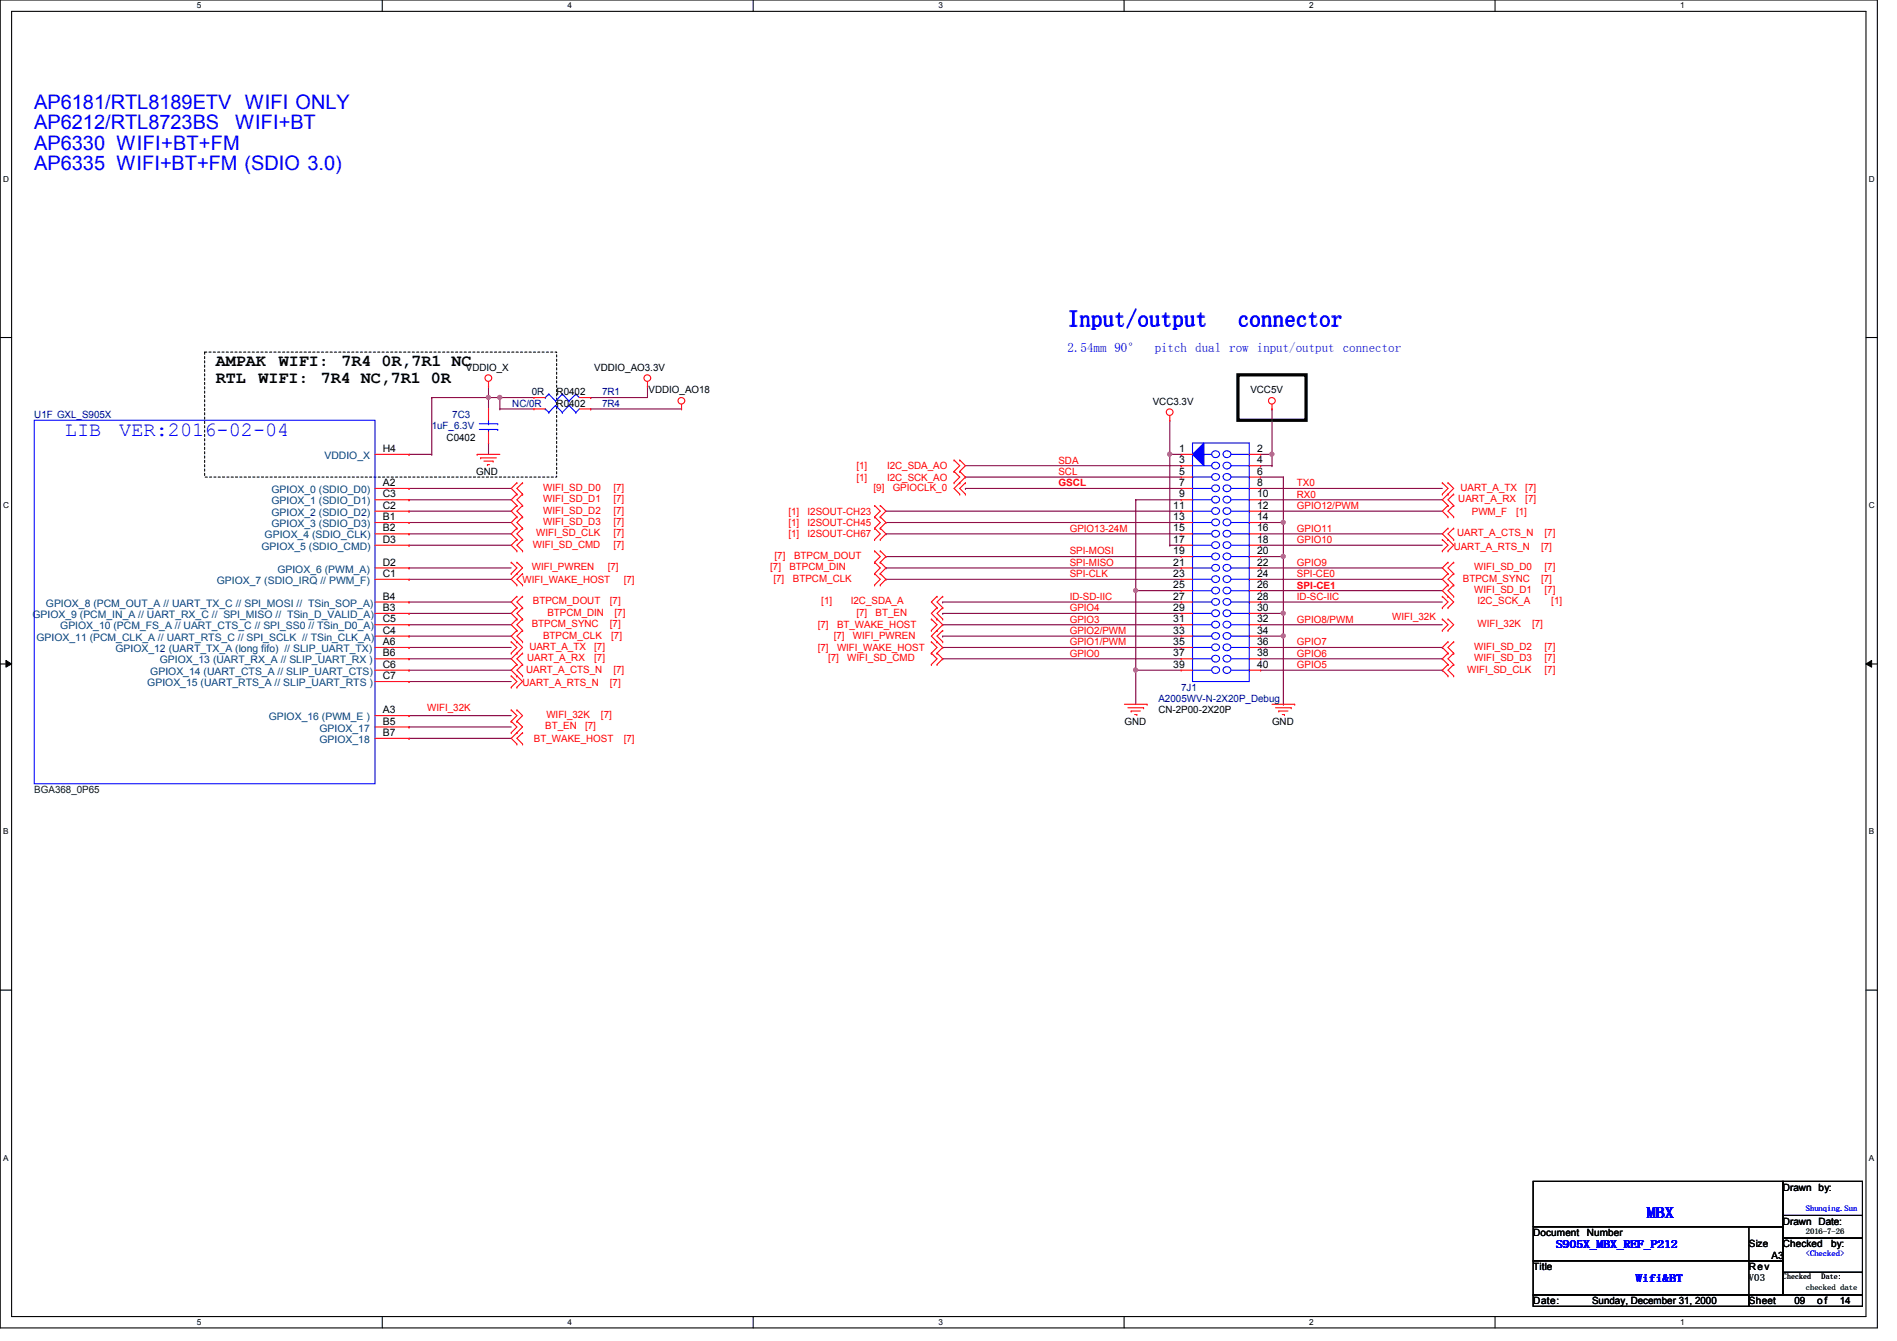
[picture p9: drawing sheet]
<svg xmlns="http://www.w3.org/2000/svg" width="297mm" height="210mm" viewBox="0 0 297 210" stroke-linecap="round" stroke-linejoin="round" font-family="sans-serif">
<path d="M0 0h294v207.9h-294zM1.8 1.8h290.4v204.3h-290.4z" fill="none" stroke="#000" stroke-width=".17"/>
<g fill="#fff">
<path d="M30.8 .2h.7v1.4h-.7z"/>
<path d="M30.8 206.2h.7v1.4h-.7z"/>
</g>
<path d="M59.9 0v1.8M59.9 206.1v1.8" fill="none" stroke="#000" stroke-width=".17"/>
<g fill="#fff">
<path d="M88.9 .2h.6v1.4h-.6z"/>
<path d="M88.9 206.2h.6v1.4h-.6z"/>
</g>
<path d="M117.9 0v1.8M117.9 206.1v1.8" fill="none" stroke="#000" stroke-width=".17"/>
<g fill="#fff">
<path d="M146.9 .2h.7v1.4h-.7z"/>
<path d="M146.9 206.2h.7v1.4h-.7z"/>
</g>
<path d="M176 0v1.8M176 206.1v1.8" fill="none" stroke="#000" stroke-width=".17"/>
<g fill="#fff">
<path d="M205 .2h.7v1.4h-.7z"/>
<path d="M205 206.2h.7v1.4h-.7z"/>
</g>
<path d="M234.1 0v1.8M234.1 206.1v1.8" fill="none" stroke="#000" stroke-width=".17"/>
<g fill="#fff">
<path d="M263.1 .2h.7v1.4h-.7z"/>
<path d="M263.1 206.2h.7v1.4h-.7z"/>
<path d="M.5 27.3h.9v1.4h-.9z"/>
<path d="M292.6 27.3h.9v1.4h-.9z"/>
<path d="M.5 78.4h.9v1.4h-.9z"/>
<path d="M292.6 78.4h.9v1.4h-.9z"/>
</g>
<path d="M0 52.8h1.8M292.2 52.8h1.8" fill="none" stroke="#000" stroke-width=".17"/>
<g fill="#fff">
<path d="M.5 129.5h.8v1.4h-.8z"/>
<path d="M292.6 129.5h.9v1.4h-.9z"/>
</g>
<path d="M0 103.9h1.8M292.2 103.9h1.8" fill="none" stroke="#000" stroke-width=".17"/>
<path d="M.9 103.4l.9 .5-.9 .5zM292.2 103.9l.9-.5v1z" fill="#000"/>
<path d="M.9 103.4l.9 .5-.9 .5zM292.2 103.9l.9-.5v1z" fill="none" stroke="#000" stroke-width=".16"/>
<g fill="#fff">
<path d="M.5 180.5h.8v1.4h-.8z"/>
<path d="M292.6 180.5h.9v1.4h-.9z"/>
</g>
<path d="M0 155h1.8M292.2 155h1.8" fill="none" stroke="#000" stroke-width=".17"/>
<path d="M32 55.1h55.2v19.6h-55.2z" fill="none" stroke="#000" stroke-width=".17" stroke-dasharray=".3 .3"/>
<path d="M193.8 58.7h10.7v7.1h-10.7z" fill="none" stroke="#000" stroke-width=".51"/>
<path d="M76.5 62.2h.1M76.5 62.2v1.8M92.5 64h.1M92.5 64h14.2" fill="none" stroke="#800040" stroke-width=".17"/>
<circle cx="76.5" cy="62.2" r=".32" fill="#f0f"/>
<circle cx="76.5" cy="62.2" r=".32" fill="none" stroke="#f0f" stroke-width=".17"/>
<path d="M76.5 69.3h.1M76.5 69.3v1.8M78.3 62.2h.1M78.3 64h.1M78.3 62.2h5.3M78.3 64h5.3M78.3 62.2v1.8" fill="none" stroke="#800040" stroke-width=".17"/>
<circle cx="78.2" cy="62.2" r=".32" fill="#f0f"/>
<circle cx="78.2" cy="62.2" r=".32" fill="none" stroke="#f0f" stroke-width=".17"/>
<g fill="none" stroke="#800040" stroke-width=".17">
<path d="M64 71.1h.1M64 78.2h.1M64 76.5h.1M64 71.1h3.6M64 78.2h16M64 76.5h16M67.6 71.1h.1M67.6 62.2h.1M67.6 62.2h10.7M67.6 62.2v8.9M76.5 62.2h.1M76.5 60.5h.1"/>
<path d="M76.5 60.5v1.7M92.5 62.2h.1M101.4 60.5h.1M101.4 60.5v1.7h-8.9M151.2 76.5h.1M151.2 76.5h33.8M64 90.7h.1M64 88.9h.1M64 99.6h.1M64 97.8h.1M64 94.2h.1M64 96h.1"/>
<path d="M64 80h.1M64 81.8h.1M64 85.3h.1M64 83.6h.1M64 90.7h16M64 88.9h16M64 99.6h16M64 97.8h16M64 94.2h16M64 96h16M64 80h16M64 81.8h16"/>
<path d="M64 85.3h16M64 83.6h16M177.8 92.5h.1M177.8 92.5h7.2M64 104.9h.1M64 103.1h.1M64 101.3h.1M64 106.7h.1M64 115.6h.1M64 113.8h.1M64 112h.1M64 104.9h16"/>
<path d="M64 103.1h16M64 101.3h16M64 106.7h16M64 115.6h16M64 113.8h16M64 112h16M177.8 104.9h.1M177.8 104.9h7.2M177.8 104.9v5.3"/>
</g>
<circle cx="177.8" cy="104.9" r=".32" fill="#f0f"/>
<circle cx="177.8" cy="104.9" r=".32" fill="none" stroke="#f0f" stroke-width=".17"/>
<path d="M197.4 99.6h3.6M197.4 96h3.6M201 99.6h.1M201 96h.1M201 96v14.2M197.4 104.9h28.4M197.4 103.1h28.4M197.4 101.3h28.4M201 110.2h.1M225.8 104.9h.1M225.8 103.1h.1M225.8 101.3h.1" fill="none" stroke="#800040" stroke-width=".17"/>
<circle cx="200.9" cy="99.5" r=".32" fill="#f0f"/>
<circle cx="200.9" cy="99.5" r=".32" fill="none" stroke="#f0f" stroke-width=".17"/>
<path d="M197.4 87.1h3.6M201 87.1h.1M201 96h.1M201 87.1v8.9" fill="none" stroke="#800040" stroke-width=".17"/>
<circle cx="200.9" cy="96" r=".32" fill="#f0f"/>
<circle cx="200.9" cy="96" r=".32" fill="none" stroke="#f0f" stroke-width=".17"/>
<path d="M197.4 81.8h3.6M201 81.8h.1M201 87.1h.1M201 81.8v5.3" fill="none" stroke="#800040" stroke-width=".17"/>
<circle cx="200.9" cy="87.1" r=".32" fill="#f0f"/>
<circle cx="200.9" cy="87.1" r=".32" fill="none" stroke="#f0f" stroke-width=".17"/>
<path d="M197.4 74.7h3.6M201 74.7h.1M201 74.7v7.1M201 81.8h.1" fill="none" stroke="#800040" stroke-width=".17"/>
<circle cx="200.9" cy="81.8" r=".32" fill="#f0f"/>
<circle cx="200.9" cy="81.8" r=".32" fill="none" stroke="#f0f" stroke-width=".17"/>
<path d="M183.2 71.1h.1M183.2 71.1v14.2M197.4 72.9h1.8M199.2 72.9h.1M199.2 71.1h.1M199.2 71.1v1.8M183.2 85.3h.1M183.2 85.3h1.8" fill="none" stroke="#800040" stroke-width=".17"/>
<circle cx="183.1" cy="71.1" r=".32" fill="#f0f"/>
<circle cx="183.1" cy="71.1" r=".32" fill="none" stroke="#f0f" stroke-width=".17"/>
<path d="M138.7 83.6h.1M138.7 83.6h46.3M177.8 92.5h.1M177.8 92.5v12.4" fill="none" stroke="#800040" stroke-width=".17"/>
<circle cx="177.8" cy="92.4" r=".32" fill="#f0f"/>
<circle cx="177.8" cy="92.4" r=".32" fill="none" stroke="#f0f" stroke-width=".17"/>
<g fill="none" stroke="#800040" stroke-width=".17">
<path d="M151.2 72.9h33.8M183.2 71.1h.1M183.2 65.8v5.3M183.2 71.1h1.8M185 72.9h.1M185 71.1h.1M197.4 78.2h.1M197.4 76.5h.1M197.4 78.2h28.4M197.4 76.5h28.4M197.4 71.1h1.8M199.2 71.1h.1"/>
<path d="M199.2 64h.1M199.2 64v7.1M138.7 90.7h.1M138.7 87.1h.1M138.7 88.9h.1M138.7 81.8h.1M138.7 90.7h46.3M138.7 87.1h46.3M138.7 88.9h46.3M138.7 80h46.3M138.7 81.8h46.3M147.6 94.2h.1"/>
<path d="M147.6 99.6h.1M147.6 97.8h.1M147.6 96h.1M147.6 94.2h37.4M147.6 99.6h37.4M147.6 97.8h37.4M147.6 96h37.4M185 80h.1M197.4 90.7h.1M197.4 83.6h.1M197.4 85.3h.1M197.4 97.8h.1"/>
<path d="M197.4 80h.1M197.4 94.2h.1M197.4 92.5h.1M197.4 90.7h28.4M197.4 83.6h28.4M197.4 85.3h28.4M197.4 94.2h28.4M197.4 97.8h28.4M197.4 80h28.4M197.4 92.5h28.4M147.6 103.1h.1M147.6 101.3h.1"/>
<path d="M147.6 103.1h37.4M147.6 101.3h37.4"/>
</g>
<circle cx="199.2" cy="71.1" r=".32" fill="#f0f"/>
<circle cx="199.2" cy="71.1" r=".32" fill="none" stroke="#f0f" stroke-width=".17"/>
<path d="M151.2 74.7h.1M151.2 74.7h33.8M177.8 78.2h.1M177.8 78.2v14.3M177.8 78.2h7.2M197.4 88.9h.1M197.4 88.9h28.4" fill="none" stroke="#800040" stroke-width=".17"/>
<g fill="none" stroke="#f00" stroke-width=".17">
<path d="M76.5 59.7v.8M101.4 59.7v.8M58.7 71.1h5.3M58.7 76.5h5.3M58.7 78.2h5.3M64 76.5h.1M64 78.2h.1M64 71.1h.1M74.7 71.1h.1M74.7 71.1h3.6M75.3 71.7h.1M75.3 71.7h2.4"/>
<path d="M75.8 72.2h1.4M76.3 72.7h.1M76.3 72.7h.4M76.5 60.5h.1M77.2 72.2h.1M80.9 79.1h.1M80.9 77.3h.1M80.9 75.6h.1M80.9 77.3l-.9 .9 .9 .9M80.9 75.6l-.9 .9 .9 .8M80.9 79.1l-.9 .9 .9 .9M81.8 77.3h.1"/>
<path d="M81.8 79.1h.1M81.8 75.6h.1M81.8 77.3l-.9 .9 .9 .9M81.8 75.6l-.9 .9 .9 .8M81.8 79.1l-.9 .9 .9 .9M101.4 60.5h.1M106.7 64h.1M106.7 63.3v.7M136.9 79.1h.1M136.9 79.1l.9 .9-.9 .9M137.8 79.1h.1M137.8 79.1l.9 .9-.9 .9"/>
<path d="M149.4 75.6h.1M149.4 73.8h.1M149.4 72h.1M149.4 73.8l.9 .9-.9 .9M149.4 72l.9 .9-.9 .9M150.3 73.8h.1M150.3 75.6h.1M150.3 72h.1M150.3 77.3h.1M150.3 73.8l.9 .9-1.8 1.8 .9 .8M150.3 72l.9 .9-.9 .9M151.2 77.3h.1"/>
<path d="M151.2 75.6h.1M151.2 75.6l-.9 .9 .9 .8M183.2 65.8h.1M183.2 65.1v.7M199.2 64h.1M199.2 63.3v.7M225.8 75.6h.1M225.8 77.3h.1M225.8 75.6l.9 .9-.9 .8M226.7 79.1h.1M226.7 77.3h.1M226.7 75.6h.1"/>
<path d="M226.7 75.6l.9 .9-1.8 1.7 .9 .9M226.7 79.1l-.9 .9 .9 .9M227.6 77.3h.1M227.6 79.1h.1M227.6 77.3l-.9 .9 .9 .9M227.6 79.1l-.9 .9 .9 .9M58.7 97.8h5.3M58.7 99.6h5.3M58.7 80h5.3M58.7 81.8h5.3M58.7 83.6h5.3M58.7 85.3h5.3"/>
<path d="M58.7 88.9h5.3M58.7 90.7h5.3M58.7 94.2h5.3M58.7 96h5.3M64 97.8h.1M64 99.6h.1M64 80h.1M64 81.8h.1M64 83.6h.1M64 85.3h.1M64 88.9h.1M64 90.7h.1"/>
<path d="M64 94.2h.1M64 96h.1M80 89.8h.1M80 88h.1M80 88l.9 .9-.9 .9M80.9 89.8h.1M80.9 91.6h.1M80.9 88h.1M80.9 96.9h.1M80.9 95.1h.1M80.9 98.7h.1M80.9 93.3h.1"/>
<path d="M80.9 82.7h.1M80.9 80.9h.1M80.9 86.2h.1M80.9 84.5h.1M80.9 88l.9 .9-1.8 1.8 .9 .9M80.9 95.1l-.9 .9 .9 .9M80.9 98.7l-.9 .9 1.8 1.7-1.8 1.8 .9 .9M80.9 96.9l-.9 .9 .9 .9M80.9 93.3l-.9 .9 .9 .9M80.9 80.9l-.9 .9 .9 .9M80.9 84.5l-.9 .8 .9 .9M80.9 82.7l-.9 .9 .9 .9"/>
<path d="M81.8 91.6h.1M81.8 89.8h.1M81.8 95.1h.1M81.8 96.9h.1M81.8 98.7h.1M81.8 93.3h.1M81.8 80.9h.1M81.8 82.7h.1M81.8 84.5h.1M81.8 86.2h.1M81.8 89.8l-.9 .9 .9 .9M81.8 95.1l-.9 .9 .9 .9"/>
<path d="M81.8 98.7l-.9 .9 .9 .9M81.8 96.9l-.9 .9 .9 .9M81.8 93.3l-.9 .9 .9 .9M81.8 80.9l-.9 .9 .9 .9M81.8 84.5l-.9 .8 .9 .9M81.8 82.7l-.9 .9 .9 .9M136.9 88h.1M136.9 89.8h.1M136.9 91.6h.1M136.9 86.2h.1M136.9 80.9h.1M136.9 82.7h.1"/>
<path d="M136.9 84.5h.1M136.9 89.8l.9 .9-.9 .9M136.9 88l.9 .9-.9 .9M136.9 86.2l.9 .9-.9 .9M136.9 80.9l.9 .9-.9 .9M136.9 82.7l.9 .9-.9 .9M137.8 89.8h.1M137.8 88h.1M137.8 91.6h.1M137.8 86.2h.1M137.8 80.9h.1M137.8 82.7h.1"/>
<path d="M137.8 84.5h.1M137.8 88l.9 .9-.9 .9M137.8 89.8l.9 .9-.9 .9M137.8 86.2l.9 .9-.9 .9M137.8 80.9l.9 .9-.9 .9M137.8 82.7l.9 .9-.9 .9M145.8 98.7h.1M145.8 96.9h.1M145.8 96.9l.9 .9-.9 .9M146.7 98.7h.1M146.7 96.9h.1M146.7 95.1h.1"/>
<path d="M146.7 93.3h.1M146.7 95.1l-.9 .9 1.8 1.8-1.8 1.8 .9 .9M146.7 93.3l-.9 .9 .9 .9M147.6 98.7h.1M147.6 96.9h.1M147.6 95.1h.1M147.6 93.3h.1M147.6 98.7l-.9 .9 .9 .9M147.6 95.1l-.9 .9 .9 .9M147.6 93.3l-.9 .9 .9 .9M225.8 84.5h.1M225.8 86.2h.1"/>
<path d="M225.8 98.7h.1M225.8 96.9h.1M225.8 95.1h.1M225.8 93.3h.1M225.8 84.5l.9 .8-.9 .9M225.8 96.9l.9 .9-.9 .9M225.8 93.3l.9 .9-.9 .9M226.7 89.8h.1M226.7 91.6h.1M226.7 84.5h.1M226.7 86.2h.1M226.7 82.7h.1"/>
<path d="M226.7 93.3h.1M226.7 88h.1M226.7 98.7h.1M226.7 96.9h.1M226.7 95.1h.1M226.7 80.9h.1M226.7 89.8l-.9 .9 .9 .9M226.7 82.7l-.9 .9 1.8 1.7-.9 .9M226.7 91.6l-.9 .9 1.8 1.7-.9 .9M226.7 88l-.9 .9 .9 .9M226.7 96.9l.9 .9-.9 .9M227.6 91.6h.1"/>
<path d="M227.6 89.8h.1M227.6 82.7h.1M227.6 84.5h.1M227.6 93.3h.1M227.6 88h.1M227.6 80.9h.1M227.6 89.8l-.9 .9 .9 .9M227.6 82.7l-.9 .9 .9 .9M227.6 91.6l-.9 .9 .9 .8M227.6 88l-.9 .9 .9 .9M58.7 101.3h5.3M58.7 103.1h5.3"/>
<path d="M58.7 104.9h5.3M58.7 106.7h5.3M58.7 112h5.3M58.7 113.8h5.3M58.7 115.6h5.3M64 101.3h.1M64 103.1h.1M64 104.9h.1M64 106.7h.1M64 112h.1M64 113.8h.1M64 115.6h.1"/>
<path d="M80 105.8h.1M80 107.6h.1M80 100.5h.1M80 102.2h.1M80 114.7h.1M80 112.9h.1M80 111.1h.1M80 105.8l.9 .9-.9 .9M80 100.5l.9 .8-.9 .9M80 112.9l.9 .9-.9 .9M80 111.1l.9 .9-.9 .9M80.9 100.5h.1"/>
<path d="M80.9 104h.1M80.9 102.2h.1M80.9 105.8h.1M80.9 107.6h.1M80.9 114.7h.1M80.9 116.5h.1M80.9 112.9h.1M80.9 111.1h.1M80.9 104l-.9 .9 1.8 1.8-.9 .9M80.9 112.9l.9 .9-1.8 1.8 .9 .9M80.9 111.1l.9 .9-.9 .9M81.8 100.5h.1"/>
<path d="M81.8 102.2h.1M81.8 104h.1M81.8 105.8h.1M81.8 116.5h.1M81.8 114.7h.1M81.8 102.2l-.9 .9 .9 .9M81.8 104l-.9 .9 .9 .9M81.8 114.7l-.9 .9 .9 .9M145.8 102.2h.1M145.8 100.5h.1M145.8 104h.1M145.8 100.5l.9 .8-.9 .9"/>
<path d="M145.8 102.2l.9 .9-.9 .9M146.7 100.5h.1M146.7 102.2h.1M146.7 104h.1M146.7 100.5l.9 .8-.9 .9M146.7 102.2l.9 .9-.9 .9M147.6 100.5h.1M176.1 110.2h3.5M176.6 110.8h2.5M177.1 111.3h.1M177.1 111.3h1.5M177.7 111.8h.3"/>
<path d="M178 111.8h.1M179.1 110.8h.1M179.6 110.2h.1M199.2 110.2h3.5M199.7 110.8h2.5M200.2 111.3h.1M200.2 111.3h1.5M200.8 111.8h.3M201.1 111.8h.1M202.2 110.8h.1M202.7 110.2h.1M226.7 104h.1"/>
<path d="M226.7 102.2h.1M226.7 100.5h.1M226.7 105.8h.1M226.7 102.2l-.9 .9 .9 .9M226.7 100.5l-.9 .8 .9 .9M226.7 104l-.9 .9 .9 .9M227.6 102.2h.1M227.6 104h.1M227.6 100.5h.1M227.6 105.8h.1M227.6 102.2l-.9 .9 .9 .9M227.6 100.5l-.9 .8 .9 .9"/>
<path d="M227.6 104l-.9 .9 .9 .9"/>
<circle cx="76.5" cy="59.2" r=".52"/>
<circle cx="101.4" cy="59.2" r=".52"/>
<circle cx="106.7" cy="62.7" r=".52"/>
<circle cx="183.2" cy="64.5" r=".52"/>
<circle cx="199.2" cy="62.7" r=".52"/>
</g>
<g fill="none" stroke="#000" stroke-width=".17">
<path d="M240.1 197.4h39.1v5.3h-39.1zM240.1 192h39.1v5.4h-39.1zM240.1 184.9h39.1v7.1h-39.1zM273.9 192h5.3v5.4h-5.3zM273.9 197.4h5.3v5.3h-5.3zM279.2 184.9h12.4v8.9h-12.4zM279.2 193.8h12.4v8.9h-12.4zM279.2 190.2h12.4M279.2 199.1h12.4M291.6 190.2h.1M291.6 199.1h.1M240.1 202.7h33.8v1.8h-33.8z"/>
<path d="M273.9 202.7h17.7v1.8h-17.7z"/>
</g>
<g fill="none" stroke="#00f" stroke-width=".17">
<path d="M5.4 65.8h53.3v56.9h-53.3zM188.5 71.1h.1M188.5 71.1h1.2M192.8 71.1h2.8M195.6 71.1h.1"/>
<circle cx="190.4" cy="76.4" r=".58"/>
<circle cx="190.4" cy="71.1" r=".58"/>
<circle cx="190.4" cy="74.6" r=".58"/>
<circle cx="190.4" cy="80" r=".58"/>
<circle cx="190.4" cy="72.9" r=".58"/>
<circle cx="190.4" cy="78.2" r=".58"/>
<circle cx="192.2" cy="74.6" r=".58"/>
<circle cx="192.2" cy="76.4" r=".58"/>
<circle cx="192.2" cy="78.2" r=".58"/>
<circle cx="192.2" cy="80" r=".58"/>
<circle cx="192.2" cy="71.1" r=".58"/>
<circle cx="192.2" cy="72.9" r=".58"/>
<circle cx="190.4" cy="81.8" r=".58"/>
<circle cx="192.2" cy="81.8" r=".58"/>
</g>
<path d="M188.5 69.3v3.6l-1.8-1.8z" fill="#00f"/>
<g fill="none" stroke="#00f" stroke-width=".17">
<path d="M75.1 66.3h2.8M75.1 67.2h2.8M76.5 67.2h.1M76.5 66.3h.1M76.5 65.8v.5M76.5 67.2v.4M77.9 66.3h.1M77.9 67.2h.1M85.4 64h.1M85.4 62.2h.1M85.4 64l.5 .6M85.9 64.6h.1"/>
<path d="M85.9 61.7h.1M85.9 61.7l1.1 1.1M85.9 61.7l-.5 .5M87 63.5h.1M87 62.8h.1M87 63.5l1 1.1M87 63.5l-1.1 1.1M88 64.6h.1M88 61.7h.1M88 61.7l1.1 1.1M88 61.7l-1 1.1M89.1 63.5h.1"/>
<path d="M89.1 62.8h.1M89.1 63.5l1.1 1.1M89.1 63.5l-1.1 1.1M90.2 64.6h.1M90.2 61.7h.1M90.2 61.7l.5 .5M90.2 61.7l-1.1 1.1M90.7 64l-.5 .6M186.7 69.3h8.9v37.4h-8.9zM186.7 72.9h.1M186.7 74.7h.1M186.7 76.5h.1"/>
<path d="M186.7 78.2h.1M186.7 72.9h3M186.7 74.7h3M186.7 76.5h3M186.7 78.2h3M188.5 69.3v3.6l-1.8-1.8zM192.8 72.9h2.8M192.8 74.7h2.8M192.8 76.5h2.8M192.8 78.2h2.8M195.6 72.9h.1M195.6 74.7h.1"/>
<path d="M195.6 76.5h.1M195.6 78.2h.1M186.7 80h.1M186.7 81.8h.1M186.7 83.6h.1M186.7 85.3h.1M186.7 87.1h.1M186.7 88.9h.1M186.7 90.7h.1M186.7 92.5h.1M186.7 94.2h.1M186.7 96h.1"/>
<path d="M186.7 97.8h.1M186.7 99.6h.1M186.7 80h3M186.7 81.8h3M186.7 83.6h3M186.7 85.3h3M186.7 87.1h3M186.7 88.9h3M186.7 90.7h3M186.7 92.5h3M186.7 94.2h3M186.7 96h3"/>
<path d="M186.7 97.8h3M186.7 99.6h3M192.8 80h2.8M192.8 81.8h2.8M192.8 83.6h2.8M192.8 85.3h2.8M192.8 87.1h2.8M192.8 88.9h2.8M192.8 90.7h2.8M192.8 92.5h2.8M192.8 94.2h2.8M192.8 96h2.8"/>
<path d="M192.8 97.8h2.8M192.8 99.6h2.8M195.6 80h.1M195.6 81.8h.1M195.6 83.6h.1M195.6 85.3h.1M195.6 87.1h.1M195.6 88.9h.1M195.6 90.7h.1M195.6 92.5h.1M195.6 94.2h.1M195.6 96h.1"/>
<path d="M195.6 97.8h.1M195.6 99.6h.1M186.7 101.3h.1M186.7 103.1h.1M186.7 104.9h.1M186.7 101.3h3M186.7 103.1h3M186.7 104.9h3M192.8 101.3h2.8M192.8 103.1h2.8M192.8 104.9h2.8M195.6 101.3h.1"/>
<path d="M195.6 103.1h.1M195.6 104.9h.1"/>
<circle cx="190.4" cy="88.9" r=".58"/>
<circle cx="190.4" cy="92.4" r=".58"/>
<circle cx="190.4" cy="97.8" r=".58"/>
<circle cx="190.4" cy="99.5" r=".58"/>
<circle cx="190.4" cy="83.5" r=".58"/>
<circle cx="190.4" cy="85.3" r=".58"/>
<circle cx="190.4" cy="90.7" r=".58"/>
<circle cx="190.4" cy="96" r=".58"/>
<circle cx="190.4" cy="94.2" r=".58"/>
<circle cx="190.4" cy="87.1" r=".58"/>
<circle cx="192.2" cy="99.5" r=".58"/>
<circle cx="192.2" cy="87.1" r=".58"/>
<circle cx="192.2" cy="83.5" r=".58"/>
<circle cx="192.2" cy="96" r=".58"/>
<circle cx="192.2" cy="88.9" r=".58"/>
<circle cx="192.2" cy="85.3" r=".58"/>
<circle cx="192.2" cy="94.2" r=".58"/>
<circle cx="192.2" cy="92.4" r=".58"/>
<circle cx="192.2" cy="90.7" r=".58"/>
<circle cx="192.2" cy="97.8" r=".58"/>
<circle cx="190.4" cy="104.9" r=".58"/>
<circle cx="190.4" cy="103.1" r=".58"/>
<circle cx="190.4" cy="101.3" r=".58"/>
<circle cx="192.2" cy="103.1" r=".58"/>
<circle cx="192.2" cy="104.9" r=".58"/>
<circle cx="192.2" cy="101.3" r=".58"/>
</g>
<g fill="none" stroke="#f00" stroke-width=".17">
<path d="M76.5 69.3h.1M76.5 64h.1M76.5 64v1.8M76.5 67.6v1.7M83.6 64h.1M83.6 62.2h.1M83.6 64h1.8M83.6 62.2h1.8M90.7 64h1.8M90.7 62.2h1.8M92.5 64h.1M92.5 62.2h.1"/>
<path d="M185 71.1h.1M185 72.9h.1M185 74.7h.1M185 76.5h.1M185 78.2h.1M185 71.1h1.7M185 72.9h1.7M185 74.7h1.7M185 76.5h1.7M185 78.2h1.7M195.6 71.1h1.8M195.6 72.9h1.8"/>
<path d="M195.6 74.7h1.8M195.6 76.5h1.8M195.6 78.2h1.8M197.4 71.1h.1M197.4 72.9h.1M197.4 74.7h.1M197.4 76.5h.1M197.4 78.2h.1M185 80h.1M185 81.8h.1M185 83.6h.1M185 85.3h.1"/>
<path d="M185 87.1h.1M185 88.9h.1M185 90.7h.1M185 92.5h.1M185 94.2h.1M185 96h.1M185 97.8h.1M185 99.6h.1M185 80h1.7M185 81.8h1.7M185 83.6h1.7M185 85.3h1.7"/>
<path d="M185 87.1h1.7M185 88.9h1.7M185 90.7h1.7M185 92.5h1.7M185 94.2h1.7M185 96h1.7M185 97.8h1.7M185 99.6h1.7M195.6 80h1.8M195.6 81.8h1.8M195.6 83.6h1.8M195.6 85.3h1.8"/>
<path d="M195.6 87.1h1.8M195.6 88.9h1.8M195.6 90.7h1.8M195.6 92.5h1.8M195.6 94.2h1.8M195.6 96h1.8M195.6 97.8h1.8M195.6 99.6h1.8M197.4 80h.1M197.4 81.8h.1M197.4 83.6h.1M197.4 85.3h.1"/>
<path d="M197.4 87.1h.1M197.4 88.9h.1M197.4 90.7h.1M197.4 92.5h.1M197.4 94.2h.1M197.4 96h.1M197.4 97.8h.1M197.4 99.6h.1M185 101.3h.1M185 103.1h.1M185 104.9h.1M185 101.3h1.7"/>
<path d="M185 103.1h1.7M185 104.9h1.7M195.6 101.3h1.8M195.6 103.1h1.8M195.6 104.9h1.8M197.4 101.3h.1M197.4 103.1h.1M197.4 104.9h.1"/>
</g>
<circle cx="76.5" cy="62.2" r=".32" fill="#f0f"/>
<circle cx="76.5" cy="62.2" r=".32" fill="none" stroke="#f0f" stroke-width=".17"/>
<circle cx="78.2" cy="62.2" r=".32" fill="#f0f"/>
<circle cx="78.2" cy="62.2" r=".32" fill="none" stroke="#f0f" stroke-width=".17"/>
<circle cx="177.8" cy="104.9" r=".32" fill="#f0f"/>
<circle cx="177.8" cy="104.9" r=".32" fill="none" stroke="#f0f" stroke-width=".17"/>
<circle cx="200.9" cy="99.5" r=".32" fill="#f0f"/>
<circle cx="200.9" cy="99.5" r=".32" fill="none" stroke="#f0f" stroke-width=".17"/>
<circle cx="200.9" cy="96" r=".32" fill="#f0f"/>
<circle cx="200.9" cy="96" r=".32" fill="none" stroke="#f0f" stroke-width=".17"/>
<circle cx="200.9" cy="87.1" r=".32" fill="#f0f"/>
<circle cx="200.9" cy="87.1" r=".32" fill="none" stroke="#f0f" stroke-width=".17"/>
<circle cx="200.9" cy="81.8" r=".32" fill="#f0f"/>
<circle cx="200.9" cy="81.8" r=".32" fill="none" stroke="#f0f" stroke-width=".17"/>
<circle cx="183.1" cy="71.1" r=".32" fill="#f0f"/>
<circle cx="183.1" cy="71.1" r=".32" fill="none" stroke="#f0f" stroke-width=".17"/>
<circle cx="177.8" cy="92.4" r=".32" fill="#f0f"/>
<circle cx="177.8" cy="92.4" r=".32" fill="none" stroke="#f0f" stroke-width=".17"/>
<circle cx="199.2" cy="71.1" r=".32" fill="#f0f"/>
<circle cx="199.2" cy="71.1" r=".32" fill="none" stroke="#f0f" stroke-width=".17"/>
<g font-size="3.6" fill="#00f">
<text x="167.3" y="51.1">Input/output</text>
<text x="193.9" y="51.1">connector</text>
</g>
<g font-size="3.2" fill="#00f">
<text x="10.2" y="68.3">LIB</text>
<text x="18.7" y="68.3">VER:2016-02-04</text>
</g>
<g font-size="3.1" fill="#00f">
<text x="5.4" y="17">AP6181/RTL8189ETV WIFI ONLY</text>
<text x="5.4" y="20.2">AP6212/RTL8723BS</text>
<text x="5.4" y="23.5">AP6330 WIFI+BT+FM</text>
<text x="36.8" y="20.2">WIFI+BT</text>
<text x="5.4" y="26.7">AP6335 WIFI+BT+FM (SDIO 3.0)</text>
</g>
<g font-size="2.6">
<text x="33.8" y="57.3">AMPAK</text>
<text x="33.8" y="59.9">RTL</text>
<text x="40.5" y="59.9">WIFI:</text>
<text x="43.6" y="57.3">WIFI:</text>
<text x="50.2" y="59.9">7R4 NC,7R1 0R</text>
<text x="53.5" y="57.3">7R4 0R,7R1 NC</text>
</g>
<text font-size="2.5" fill="#00f" x="257.8" y="190.7">MBX</text>
<g font-size="2" fill="#00f">
<text x="167.2" y="55.1">2.54mm 90°</text>
<text x="180.8" y="55.1">pitch dual row input/output connector</text>
</g>
<g font-size="1.7" fill="#00f">
<text x="243.7" y="195.3">S905X_MBX_REF_P212</text>
<text x="256.2" y="200.6">Wifi&amp;BT</text>
</g>
<g font-size="1.6">
<text x="72.9" y="58">VDDIO_X</text>
<text x="93" y="58">VDDIO_AO3.3V</text>
<text x="87.2" y="63.7">R0402</text>
<text x="87.2" y="61.9">R0402</text>
<text x="101.6" y="61.6">VDDIO_AO18</text>
<text x="180.5" y="63.3">VCC3.3V</text>
<text x="195.8" y="61.6">VCC5V</text>
<text x="59.9" y="70.7">H4</text>
<text x="69.9" y="69">C0402</text>
<text x="184.6" y="70.7">1</text>
<text x="196.8" y="70.7">2</text>
<text x="59.9" y="76.1">A2</text>
<text x="59.9" y="77.9">C3</text>
<text x="74.5" y="74.3">GND</text>
<text x="184.6" y="72.5">3</text>
<text x="184.6" y="74.3">5</text>
<text x="184.6" y="76.1">7</text>
<text x="184.6" y="77.9">9</text>
<text x="196.8" y="72.5">4</text>
<text x="196.8" y="74.3">6</text>
<text x="196.8" y="76.1">8</text>
<text x="196.8" y="77.9">10</text>
<text x="59.9" y="79.6">C2</text>
<text x="59.9" y="81.4">B1</text>
<text x="59.9" y="83.2">B2</text>
<text x="183.7" y="79.6">11</text>
<text x="183.7" y="81.4">13</text>
<text x="183.7" y="83.2">15</text>
<text x="196.8" y="79.6">12</text>
<text x="196.8" y="81.4">14</text>
<text x="196.8" y="83.2">16</text>
<text x="59.9" y="85">D3</text>
<text x="59.9" y="88.5">D2</text>
<text x="183.7" y="85">17</text>
<text x="183.7" y="86.7">19</text>
<text x="183.7" y="88.5">21</text>
<text x="196.8" y="85">18</text>
<text x="196.8" y="86.7">20</text>
<text x="196.8" y="88.5">22</text>
<text x="59.9" y="90.3">C1</text>
<text x="59.9" y="93.9">B4</text>
<text x="59.9" y="95.6">B3</text>
<text x="183.7" y="90.3">23</text>
<text x="183.7" y="92.1">25</text>
<text x="183.7" y="93.9">27</text>
<text x="183.7" y="95.6">29</text>
<text x="196.8" y="90.3">24</text>
<text x="196.8" y="92.1">26</text>
<text x="196.8" y="93.9">28</text>
<text x="196.8" y="95.6">30</text>
<text x="59.9" y="97.4">C5</text>
<text x="59.9" y="99.2">C4</text>
<text x="59.9" y="101">A6</text>
<text x="183.7" y="97.4">31</text>
<text x="183.7" y="99.2">33</text>
<text x="183.7" y="101">35</text>
<text x="196.8" y="97.4">32</text>
<text x="196.8" y="99.2">34</text>
<text x="196.8" y="101">36</text>
<text x="59.9" y="102.7">B6</text>
<text x="59.9" y="104.5">C6</text>
<text x="59.9" y="106.3">C7</text>
<text x="183.7" y="102.7">37</text>
<text x="183.7" y="104.5">39</text>
<text x="196.8" y="102.7">38</text>
<text x="196.8" y="104.5">40</text>
<text x="59.9" y="111.6">A3</text>
<text x="59.9" y="113.4">B5</text>
<text x="176.1" y="113.5">GND</text>
<text x="181.4" y="111.7">CN-2P00-2X20P</text>
<text x="199.2" y="113.5">GND</text>
<text x="59.9" y="115.2">B7</text>
<text x="279.2" y="186.4">Drawn by:</text>
<text x="279.2" y="191.7">Drawn Date:</text>
<text x="240.1" y="193.5">Document</text>
<text x="248.5" y="193.5">Number</text>
<text x="273.9" y="195.2">Size</text>
<text x="277.4" y="197">A3</text>
<text x="279.2" y="195.2">Checked</text>
<text x="286.7" y="195.2">by:</text>
<text x="240.1" y="198.8">Title</text>
<text x="273.9" y="198.8">Rev</text>
<text x="240.1" y="204.1">Date:</text>
<text x="249.3" y="204.1">Sunday, December 31, 2000</text>
<text x="273.9" y="204.1">Sheet</text>
<text x="281" y="204.1">09</text>
<text x="284.5" y="204.1">o f</text>
<text x="288.1" y="204.1">14</text>
</g>
<g font-size="1.6" fill="#000080">
<text x="5.4" y="65.4">U1F GXL_S905X</text>
<text x="70.8" y="65.4">7C3</text>
<text x="80.2" y="63.7">NC/0R</text>
<text x="94.3" y="63.7">7R4</text>
<text x="94.3" y="61.9">7R1</text>
<text x="67.6" y="67.2">1uF_6.3V</text>
<text x="181.4" y="109.9">A2005WV-N-2X20P_Debug</text>
<text x="185" y="108.1">7J1</text>
</g>
<text font-size="1.6" fill="#000040" x="83.3" y="61.9">0R</text>
<g font-size="1.6" fill="#004080">
<text x="50.8" y="71.8">VDDIO_X</text>
<text x="42.5" y="77.2">GPIOX_0 (SDIO_D0)</text>
<text x="42.5" y="79">GPIOX_1 (SDIO_D1)</text>
<text x="42.5" y="80.7">GPIOX_2 (SDIO_D2)</text>
<text x="42.5" y="82.5">GPIOX_3 (SDIO_D3)</text>
<text x="40.9" y="86.1">GPIOX_5 (SDIO_CMD)</text>
<text x="41.4" y="84.3">GPIOX_4 (SDIO_CLK)</text>
<text x="43.4" y="89.6">GPIOX_6 (PWM_A)</text>
<text x="7.2" y="95">GPIOX_8 (PCM_OUT_A // UART_TX_C // SPI_MOSI // TSin_SOP_A)</text>
<text x="33.9" y="91.4">GPIOX_7 (SDIO_IRQ // PWM_F)</text>
<text x="5.1" y="96.7">GPIOX_9 (PCM_IN_A // UART_RX_C // SPI_MISO // TSin_D_VALID_A)</text>
<text x="5.7" y="100.3">GPIOX_11 (PCM_CLK_A // UART_RTS_C // SPI_SCLK // TSin_CLK_A)</text>
<text x="9.4" y="98.5">GPIOX_10 (PCM_FS_A // UART_CTS_C // SPI_SS0 // TSin_D0_A)</text>
<text x="18.1" y="102.1">GPIOX_12 (UART_TX_A (long fifo) // SLIP_UART_TX)</text>
<text x="23.1" y="107.4">GPIOX_15 (UART_RTS_A // SLIP_UART_RTS )</text>
<text x="23.5" y="105.6">GPIOX_14 (UART_CTS_A // SLIP_UART_CTS)</text>
<text x="25" y="103.8">GPIOX_13 (UART_RX_A // SLIP_UART_RX )</text>
<text x="42.1" y="112.7">GPIOX_16 (PWM_E )</text>
<text x="50" y="114.5">GPIOX_17</text>
<text x="50" y="116.3">GPIOX_18</text>
</g>
<g font-size="1.6" fill="#f00">
<text x="85" y="76.8">WIFI_SD_D0</text>
<text x="96.1" y="76.8">[7]</text>
<text x="134.1" y="75.2">[1]</text>
<text x="134.1" y="73.4">[1]</text>
<text x="136.8" y="76.8">[9]</text>
<text x="138.9" y="75.2">I2C_SCK_AO</text>
<text x="138.9" y="73.4">I2C_SDA_AO</text>
<text x="139.8" y="76.8">GPIOCLK_0</text>
<text x="165.7" y="76.1">GSCL</text>
<text x="165.7" y="72.6">SDA</text>
<text x="165.7" y="74.3">SCL</text>
<text x="203.1" y="77.9">RX0</text>
<text x="203.1" y="76.1">TX0</text>
<text x="228.7" y="76.8">UART_A_TX</text>
<text x="238.8" y="76.8">[7]</text>
<text x="83.9" y="83.9">WIFI_SD_CLK</text>
<text x="85" y="78.6">WIFI_SD_D1</text>
<text x="85" y="82.2">WIFI_SD_D3</text>
<text x="85" y="80.4">WIFI_SD_D2</text>
<text x="96.1" y="78.6">[7]</text>
<text x="96.1" y="82.2">[7]</text>
<text x="96.1" y="80.4">[7]</text>
<text x="96.1" y="83.9">[7]</text>
<text x="123.4" y="80.6">[1]</text>
<text x="123.4" y="82.3">[1]</text>
<text x="126.4" y="80.6">I2SOUT-CH23</text>
<text x="126.4" y="82.3">I2SOUT-CH45</text>
<text x="167.5" y="83.2">GPIO13-24M</text>
<text x="203.1" y="83.2">GPIO11</text>
<text x="203.1" y="79.7">GPIO12/PWM</text>
<text x="228.2" y="83.9">UART_A_CTS_N</text>
<text x="228.3" y="78.6">UART_A_RX</text>
<text x="230.5" y="80.6">PWM_F</text>
<text x="237.4" y="80.6">[1]</text>
<text x="238.8" y="78.6">[7]</text>
<text x="241.8" y="83.9">[7]</text>
<text x="83.3" y="89.3">WIFI_PWREN</text>
<text x="83.4" y="85.7">WIFI_SD_CMD</text>
<text x="95.2" y="89.3">[7]</text>
<text x="96.1" y="85.7">[7]</text>
<text x="120.6" y="89.3">[7]</text>
<text x="121.3" y="87.5">[7]</text>
<text x="123.4" y="84.1">[1]</text>
<text x="123.6" y="89.3">BTPCM_DIN</text>
<text x="124.3" y="87.5">BTPCM_DOUT</text>
<text x="126.4" y="84.1">I2SOUT-CH67</text>
<text x="167.5" y="86.8">SPI-MOSI</text>
<text x="167.5" y="88.6">SPI-MISO</text>
<text x="203.1" y="85">GPIO10</text>
<text x="203.1" y="88.6">GPIO9</text>
<text x="227.6" y="86.1">UART_A_RTS_N</text>
<text x="230.8" y="89.3">WIFI_SD_D0</text>
<text x="241.3" y="86.1">[7]</text>
<text x="241.8" y="89.3">[7]</text>
<text x="81.8" y="91.2">WIFI_WAKE_HOST</text>
<text x="83.4" y="94.6">BTPCM_DOUT</text>
<text x="95.5" y="94.6">[7]</text>
<text x="97.7" y="91.2">[7]</text>
<text x="121.1" y="91.1">[7]</text>
<text x="124.2" y="91.1">BTPCM_CLK</text>
<text x="128.6" y="94.6">[1]</text>
<text x="133.2" y="94.6">I2C_SDA_A</text>
<text x="167.5" y="90.3">SPI-CLK</text>
<text x="167.5" y="93.9">ID-SD-IIC</text>
<text x="167.5" y="95.7">GPIO4</text>
<text x="203.1" y="90.3">SPI-CE0</text>
<text x="203.1" y="93.9">ID-SC-IIC</text>
<text x="203.1" y="92.1">SPI-CE1</text>
<text x="229.1" y="91.1">BTPCM_SYNC</text>
<text x="230.8" y="92.8">WIFI_SD_D1</text>
<text x="231.3" y="94.6">I2C_SCK_A</text>
<text x="241.3" y="91.1">[7]</text>
<text x="241.8" y="92.8">[7]</text>
<text x="242.9" y="94.6">[1]</text>
<text x="82.9" y="101.7">UART_A_TX</text>
<text x="83.3" y="98.2">BTPCM_SYNC</text>
<text x="85" y="99.9">BTPCM_CLK</text>
<text x="85.7" y="96.4">BTPCM_DIN</text>
<text x="93" y="101.7">[7]</text>
<text x="95.5" y="98.2">[7]</text>
<text x="95.7" y="99.9">[7]</text>
<text x="96.2" y="96.4">[7]</text>
<text x="128.1" y="101.9">[7]</text>
<text x="128.1" y="98.3">[7]</text>
<text x="130.6" y="99.9">[7]</text>
<text x="131.1" y="101.9">WIFI_WAKE_HOST</text>
<text x="131.1" y="98.3">BT_WAKE_HOST</text>
<text x="133.6" y="99.9">WIFI_PWREN</text>
<text x="134.1" y="96.4">[7]</text>
<text x="137.1" y="96.4">BT_EN</text>
<text x="167.5" y="99.2">GPIO2/PWM</text>
<text x="167.5" y="101">GPIO1/PWM</text>
<text x="167.5" y="97.5">GPIO3</text>
<text x="203.1" y="101">GPIO7</text>
<text x="203.1" y="97.5">GPIO8/PWM</text>
<text x="218" y="97">WIFI_32K</text>
<text x="230.8" y="101.7">WIFI_SD_D2</text>
<text x="231.3" y="98.2">WIFI_32K</text>
<text x="239.9" y="98.2">[7]</text>
<text x="241.8" y="101.7">[7]</text>
<text x="81.8" y="107.4">UART_A_RTS_N</text>
<text x="82.4" y="105.3">UART_A_CTS_N</text>
<text x="82.5" y="103.5">UART_A_RX</text>
<text x="93" y="103.5">[7]</text>
<text x="95.5" y="107.4">[7]</text>
<text x="96" y="105.3">[7]</text>
<text x="129.7" y="103.5">[7]</text>
<text x="132.7" y="103.5">WIFI_SD_CMD</text>
<text x="167.5" y="102.8">GPIO0</text>
<text x="203.1" y="104.6">GPIO5</text>
<text x="203.1" y="102.8">GPIO6</text>
<text x="229.7" y="105.3">WIFI_SD_CLK</text>
<text x="230.8" y="103.5">WIFI_SD_D3</text>
<text x="241.8" y="103.5">[7]</text>
<text x="241.8" y="105.3">[7]</text>
<text x="66.9" y="111.3">WIFI_32K</text>
<text x="85.6" y="112.4">WIFI_32K</text>
<text x="94.1" y="112.4">[7]</text>
<text x="83.6" y="116.1">BT_WAKE_HOST</text>
<text x="85.4" y="114.2">BT_EN</text>
<text x="91.6" y="114.2">[7]</text>
<text x="97.7" y="116.1">[7]</text>
</g>
<text font-size="1.6" fill="#004000" x="5.4" y="124.1">BGA368_0P65</text>
<text font-size="1.6" fill="#008000" x="273.9" y="200.5">V03</text>
<g font-size="1.3">
<text x="30.8" y="1.3">5</text>
<text x="88.9" y="1.3">4</text>
<text x="146.9" y="1.3">3</text>
<text x="205" y="1.3">2</text>
<text x="263.1" y="1.3">1</text>
<text x=".5" y="28.4">D</text>
<text x="292.6" y="28.4">D</text>
<text x=".5" y="79.5">C</text>
<text x="292.6" y="79.5">C</text>
<text x=".5" y="130.6">B</text>
<text x="292.6" y="130.6">B</text>
<text x=".5" y="181.7">A</text>
<text x="292.6" y="181.7">A</text>
<text x="30.8" y="207.4">5</text>
<text x="88.9" y="207.4">4</text>
<text x="146.9" y="207.4">3</text>
<text x="205" y="207.4">2</text>
<text x="263.1" y="207.4">1</text>
</g>
<g font-size="1.2" fill="#00f">
<text x="282.7" y="189.5">Shunqing.Sun</text>
<text x="282.7" y="196.6">&lt;Checked&gt;</text>
</g>
<g font-size="1.2" fill="#008000">
<text x="282.7" y="193.1">2016-7-26</text>
<text x="282.7" y="202">checked date</text>
</g>
<g font-size="1.2">
<text x="279.2" y="200.2">Checked</text>
<text x="285.2" y="200.2">Date:</text>
</g>
</svg>
